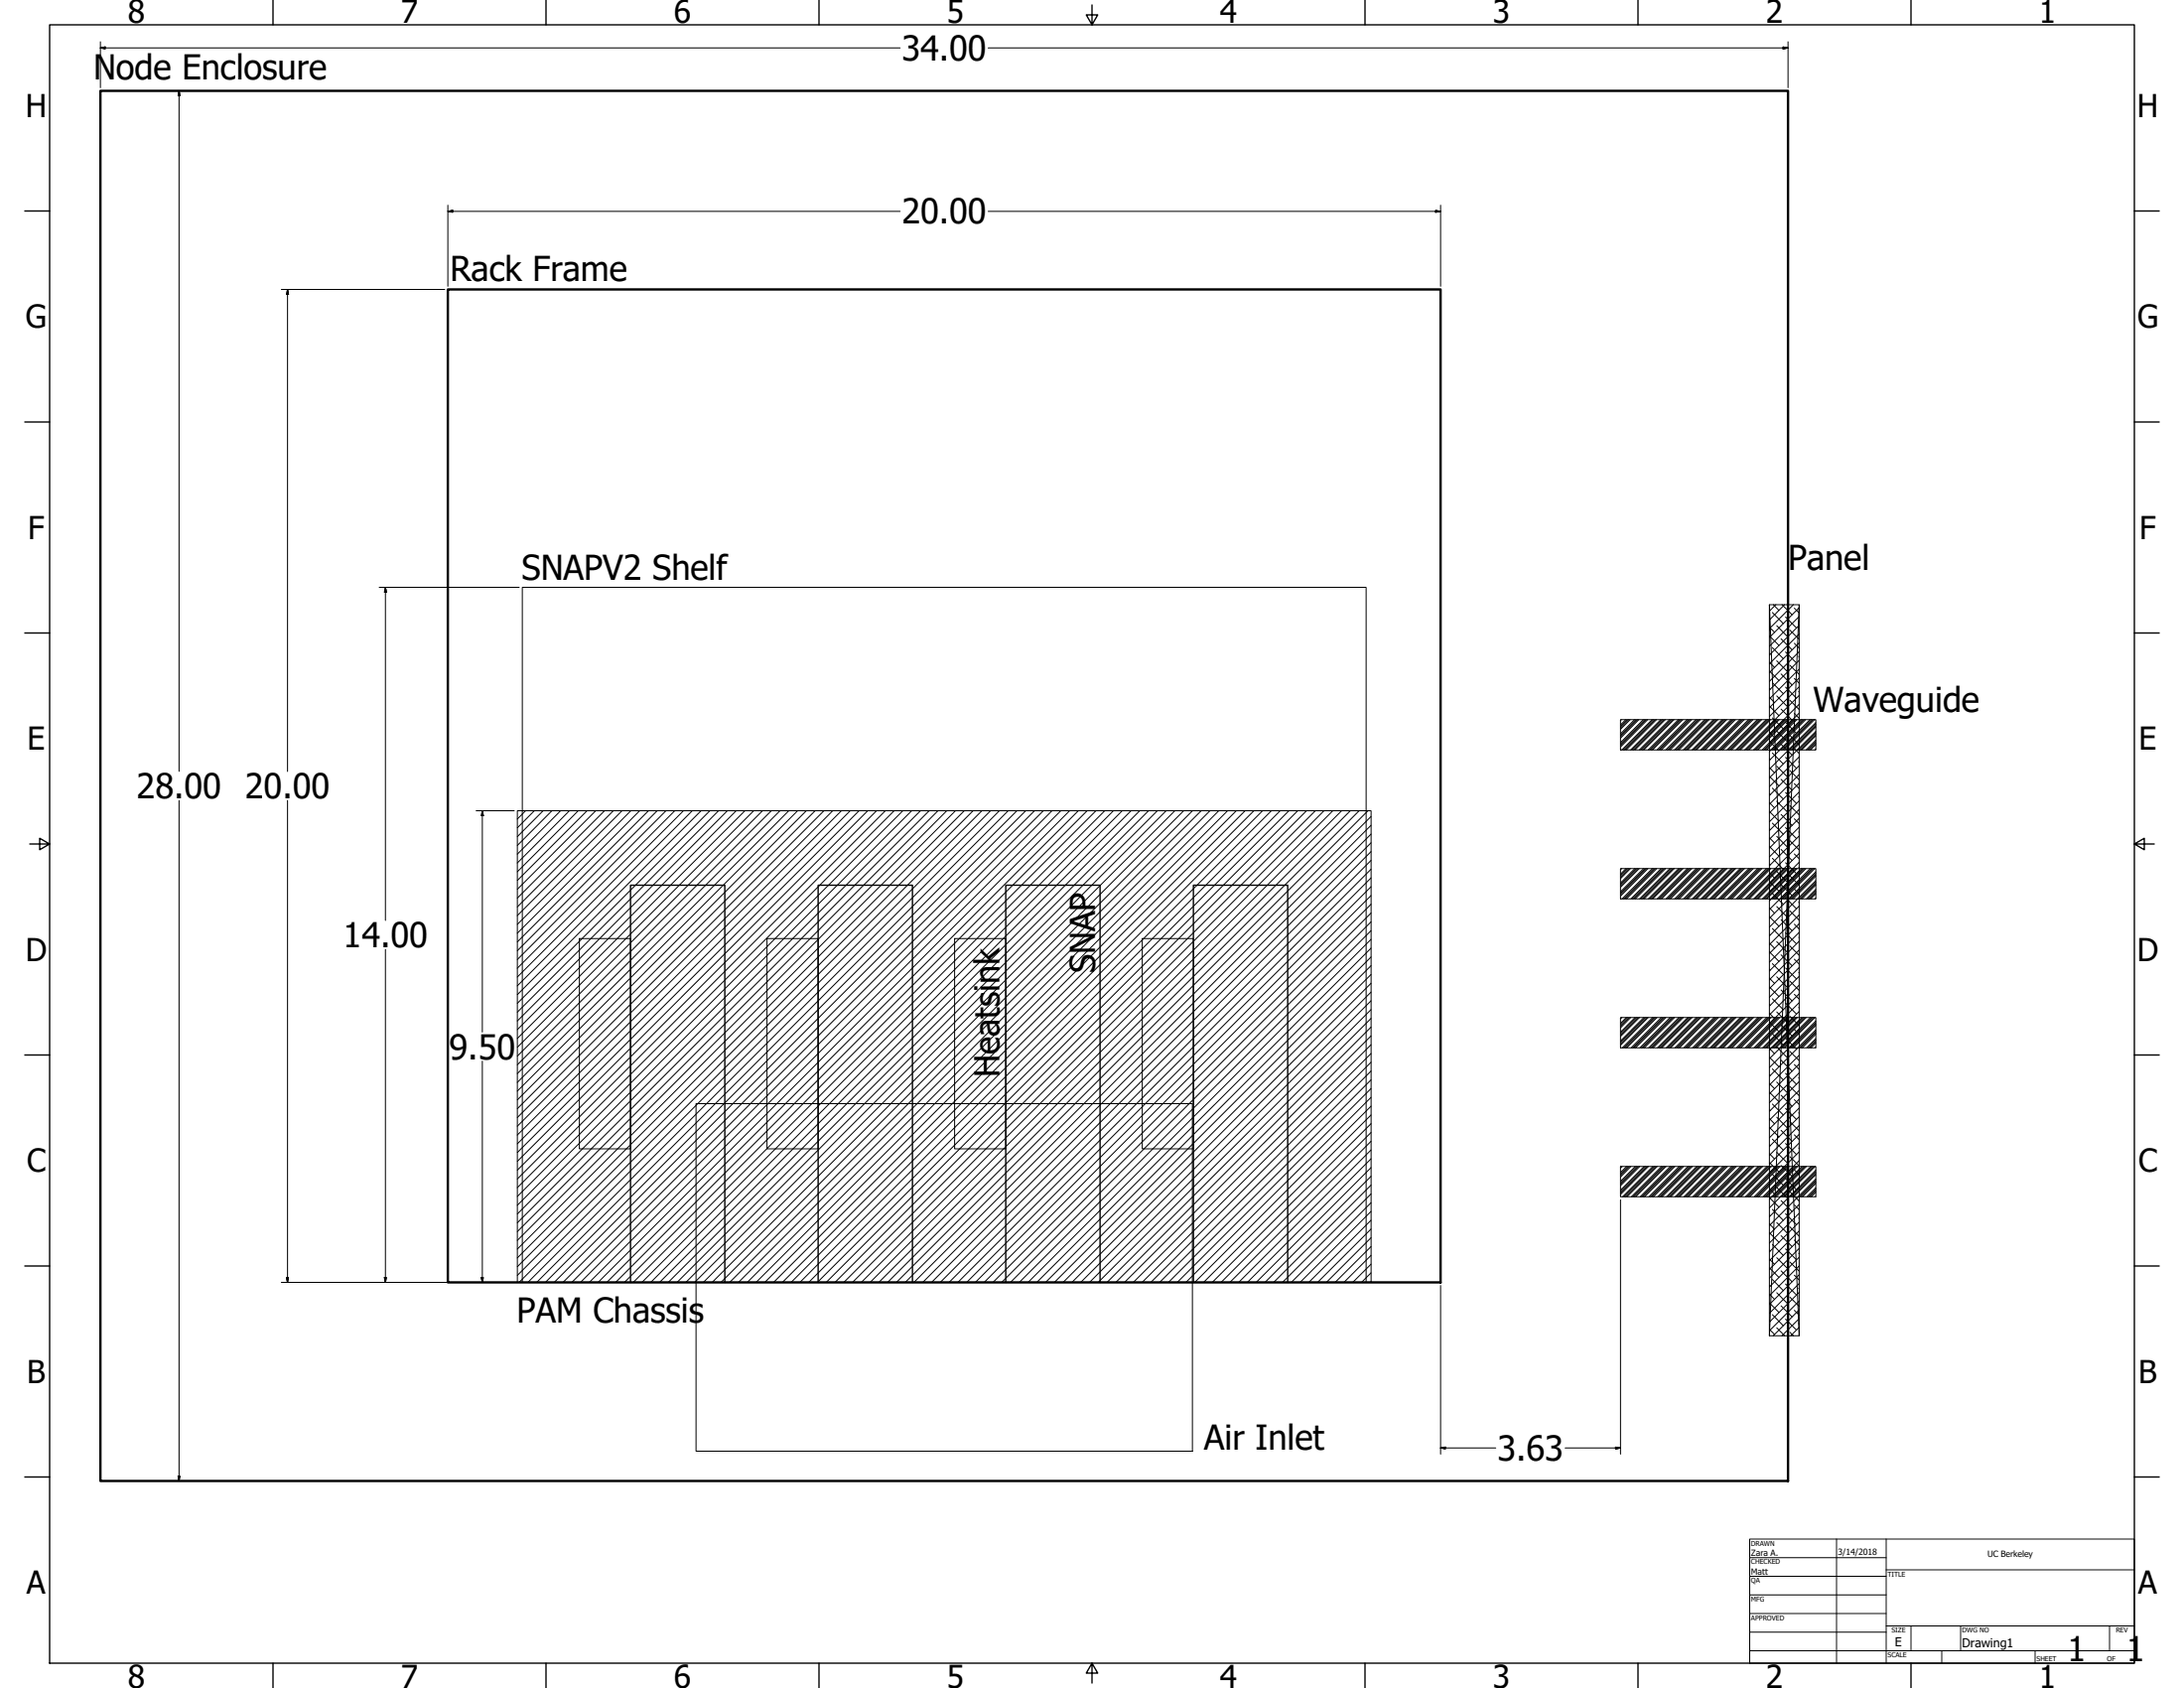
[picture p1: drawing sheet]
<svg xmlns="http://www.w3.org/2000/svg" width="1118mm" height="864mm" viewBox="0 0 1118 864" stroke-linecap="round" stroke-linejoin="round" font-family="sans-serif">
<!-- layer: Hatch (ANSI) -->
<g fill="none" stroke="#000" stroke-width=".51">
<path d="M905 316l1 1M907 313l6 6M907 309l3 3M909 309l-4 4M912 309l5 6M913 309l-8 8M914 316l5 5M918 309l-13 13M918 311l3 3M920 318h1M921 320l-16 15M921 315l-16 16"/>
<path d="M921 311l-16 15M905 339l3 2M905 334l1 1M905 325l5 5M905 321l3 2M907 331l6 6M909 338l6 6M909 320l6 6M911 327l6 5M914 334l5 5M916 322l5 5M918 329l3 3"/>
<path d="M920 336h1M921 338l-16 15M921 333l-16 16M921 329l-16 15M921 324l-16 16M905 357l3 2M905 352l1 1M905 343l5 5M907 349l6 6M909 356l6 6M911 345l6 5M914 352l5 5"/>
<path d="M916 358l5 5M916 340l5 5M918 347l3 3M920 354h1M921 356l-28 28M921 351l-16 16M921 347l-16 15M921 342l-16 16M830 368l-1 1M832 368l-3 3M833 368l-4 4M834 368l-5 5"/>
<path d="M836 368l-7 7M837 368l-8 8M838 368l-9 9M839 368l-10 10M841 368l-12 12M842 368l-13 13M843 368l-14 14M845 368l-15 16M846 368l-15 16M847 368l-16 16M848 368l-16 16M850 368l-16 16"/>
<path d="M851 368l-16 16M851 368l-15 16M852 368l-15 16M854 368l-15 16M855 368l-15 16M856 368l-16 16M857 368l-16 16M859 368l-16 16M860 368l-16 16M860 368l-15 16M861 368l-15 16M863 368l-15 16"/>
<path d="M864 368l-15 16M865 368l-16 16M866 368l-16 16M868 368l-16 16M869 368l-16 16M869 368l-15 16M870 368l-15 16M872 368l-15 16M873 368l-15 16M874 368l-16 16M875 368l-16 16M877 368l-16 16"/>
<path d="M878 368l-16 16M878 368l-15 16M879 368l-15 16M881 368l-15 16M882 368l-15 16M883 368l-16 16M884 368l-16 16M886 368l-16 16M887 368l-16 16M887 368l-15 16M888 368l-15 16M890 368l-15 16"/>
<path d="M891 368l-15 16M892 368l-16 16M893 368l-16 16M895 368l-16 16M896 368l-16 16M896 368l-15 16M897 368l-15 16M899 368l-15 16M900 368l-15 16M901 368l-16 16M902 368l-16 16M904 368l-16 16"/>
<path d="M905 368l-16 16M905 368l-15 16M905 379l5 5M905 375l3 2M905 370l1 1M905 361l5 5M906 368l-15 16M907 367l6 6M909 368l-15 16M909 374l6 6M910 368l-16 16M911 368l-16 16"/>
<path d="M911 363l6 5M914 368l-16 16M914 370l5 5M914 368l-15 16M915 368l-15 16M916 376l5 5M918 368l-15 16M918 365l3 3M919 368l-16 16M919 368l-15 16M920 372h1M921 365l-19 19"/>
<path d="M921 360l-24 24M922 368l-17 16M922 368l-15 16M923 368l-15 16M924 368l-16 16M926 368l-21 21M927 368l-16 16M928 368l-16 16M928 368l-15 16M929 374l-24 24M929 370l-24 24M929 370l-13 14"/>
<path d="M929 371l-12 13M929 376l-7 8M929 379l-5 5M929 379l-4 5M929 375l-9 9M929 376l-8 8M929 372l-11 12M905 397l5 5M905 393l3 2M905 388l1 1M907 385l6 6M909 392l6 6"/>
<path d="M911 399l6 5M911 381l6 5M914 387l5 6M916 394l5 5M918 383l3 3M920 390h1M921 396l-16 15M921 392l-16 15M921 387l-16 15M929 380l-3 4M929 381l-3 3M929 383v1"/>
<path d="M269 415l-4 4M273 415l-8 9M278 415l-13 13M282 415l-17 18M287 415l-22 22M291 415l-26 27M296 415l-31 31M300 415l-35 35M305 415l-40 40M309 415l-44 44M314 415l-49 49M318 415l-53 53"/>
<path d="M323 415l-58 58M327 415l-62 62M332 415l-67 67M336 415l-71 71M341 415l-76 76M345 415l-80 80M350 415l-85 85M354 415l-89 89M359 415l-94 94M363 415l-98 98M368 415l-103 103M372 415l-107 107"/>
<path d="M377 415l-112 112M381 415l-116 116M386 415l-121 121M390 415l-125 125M395 415l-130 130M399 415l-134 134M404 415l-139 139M408 415l-143 143M413 415l-148 148M417 415l-152 152M422 415l-157 157M426 415l-161 161"/>
<path d="M431 415l-166 166M435 415l-170 170M440 415l-175 175M444 415l-179 179M449 415l-184 184M453 415l-188 188M458 415l-193 193M462 415l-197 197M467 415l-202 202M471 415l-206 206M475 415l-210 211M480 415l-215 215"/>
<path d="M485 415l-220 220M489 415l-224 224M493 415l-228 229M498 415l-233 233M502 415l-237 238M507 415l-241 241M511 415l-241 241M516 415l-241 241M520 415l-241 241M525 415l-241 241M529 415l-241 241M534 415l-241 241"/>
<path d="M538 415l-241 241M543 415l-241 241M547 415l-241 241M552 415l-241 241M556 415l-241 241M561 415l-241 241M565 415l-241 241M570 415l-242 241M574 415l-241 241M579 415l-241 241M583 415l-241 241M588 415l-242 241"/>
<path d="M592 415l-241 241M597 415l-242 241M601 415l-241 241M606 415l-242 241M610 415l-241 241M615 415l-242 241M619 415l-241 241M624 415l-242 241M628 415l-241 241M633 415l-242 241M637 415l-241 241M642 415l-242 241"/>
<path d="M646 415l-241 241M651 415l-242 241M655 415l-241 241M660 415l-242 241M664 415l-241 241M669 415l-242 241M673 415l-241 241M678 415l-242 241M682 415l-241 241M687 415l-242 241M691 415l-241 241M696 415l-242 241"/>
<path d="M700 415l-241 241M702 418l-239 238M905 415l5 5M905 411l3 2M905 406l1 1M907 403l6 6M909 410l6 6M911 417l6 5M914 405l5 6M916 412l5 5M918 419l3 2M918 401l3 2"/>
<path d="M920 408h1M921 419l-16 15M921 414l-16 15M921 410l-16 15M921 405l-16 15M921 401l-16 15M702 436l-221 220M702 431l-225 225M702 427l-230 229M702 422l-234 234M905 433l5 5M905 429l3 2"/>
<path d="M905 424h1M907 439l6 6M907 421l6 6M909 428l6 6M911 435l6 5M914 423l5 6M916 430l5 5M918 437l3 2M920 426h1M921 437l-24 23M921 432l-28 28M921 428l-16 15"/>
<path d="M921 423l-16 15M702 458l-198 198M702 454l-203 202M702 449l-207 207M702 445l-212 211M702 440l-216 216M830 444l-1 1M832 444l-3 3M833 444l-4 4M834 444l-5 5M834 444l-5 6M837 444l-8 8"/>
<path d="M837 444l-8 9M838 444l-9 9M839 444l-10 10M841 444l-12 12M842 444l-13 13M843 444l-14 14M846 444l-16 16M846 444l-15 16M847 444l-15 16M848 444l-16 16M850 444l-15 16M851 444l-16 16"/>
<path d="M852 444l-16 16M852 444l-15 16M855 444l-16 16M855 444l-15 16M856 444l-15 16M857 444l-16 16M859 444l-15 16M860 444l-16 16M860 444l-15 16M861 444l-15 16M863 444l-15 16M864 444l-15 16"/>
<path d="M865 444l-15 16M866 444l-16 16M868 444l-15 16M869 444l-16 16M870 444l-16 16M870 444l-15 16M872 444l-15 16M873 444l-15 16M874 444l-15 16M875 444l-16 16M877 444l-15 16M878 444l-16 16"/>
<path d="M878 444l-15 16M879 444l-15 16M881 444l-15 16M882 444l-15 16M883 444l-16 16M884 444l-16 16M886 444l-16 16M887 444l-16 16M887 444l-15 16M888 444l-15 16M890 444l-15 16M891 444l-15 16"/>
<path d="M892 444l-16 16M893 444l-16 16M895 444l-16 16M896 444l-16 16M896 444l-15 16M897 444l-15 16M899 444l-15 16M900 444l-15 16M901 444l-16 16M902 444l-16 16M904 444l-16 16M905 444l-16 16"/>
<path d="M905 444l-15 16M905 451l5 5M905 447l3 2M905 442h1M906 444l-15 16M907 457l6 6M909 444l-15 16M909 446l6 5M910 444l-16 16M911 444l-16 16M911 453l6 5M914 444l-16 16"/>
<path d="M914 459l5 6M914 441l5 6M914 444l-15 16M915 444l-15 16M916 448l5 5M918 444l-15 16M918 455l3 2M919 444l-16 16M920 444l-16 16M920 444h1M921 459l-16 15M921 455l-16 15"/>
<path d="M921 441l-19 19M922 444l-17 17M923 444l-16 16M923 444l-15 16M924 444l-15 16M926 444l-21 21M927 444l-15 16M928 444l-16 16M929 444l-16 16M929 459v1M929 455l-5 5M929 451l-9 9"/>
<path d="M929 446l-14 14M929 456l-4 4M929 451l-8 9M929 447l-13 13M929 457l-3 3M929 452l-8 8M929 448l-12 12M929 457l-2 3M929 453l-7 7M929 448l-11 12M702 476l-180 180M702 472l-185 184"/>
<path d="M702 467l-189 189M702 463l-194 193M905 478h1M905 469l5 5M905 465l3 2M905 460h1M907 475l6 6M909 464l6 5M911 471l6 5M914 477l5 6M916 466l5 5M918 473l3 2"/>
<path d="M920 480h1M920 462h1M921 477l-16 15M921 473l-16 15M921 468l-16 15M921 464l-16 15M702 499l-158 157M702 494l-162 162M702 490l-167 166M702 485l-171 171M702 481l-176 175M905 496h1"/>
<path d="M905 487l5 5M905 482l3 3M907 493l6 6M909 500l6 5M909 482l6 5M911 489l6 5M914 495l5 6M916 484l5 5M918 491l3 2M920 497l1 1M921 499l-16 16M921 495l-16 15"/>
<path d="M921 491l-16 15M921 486l-16 15M921 482l-16 15M702 517l-140 139M702 512l-144 144M702 508l-149 148M702 503l-153 153M905 518l3 3M905 514h1M905 505l5 5M905 500l3 3M907 511l6 6"/>
<path d="M909 518l6 5M911 506l6 6M914 513l5 6M916 520l5 5M916 502l5 5M918 509l3 2M920 515l1 1M921 517l-19 19M921 513l-23 23M921 508l-28 28M921 504l-16 15M702 539l-118 117"/>
<path d="M702 534l-122 122M702 521l-136 135M702 530l-127 126M702 525l-131 131M830 521h-1M832 521l-3 3M833 521l-4 3M834 521l-5 4M834 521l-5 5M837 521l-8 7M837 521l-8 8M838 521l-9 9"/>
<path d="M839 521l-10 9M841 521l-12 12M842 521l-13 12M843 521l-14 13M843 521l-14 14M846 521l-16 15M846 521l-15 15M847 521l-15 15M848 521l-16 15M850 521l-15 15M851 521l-16 15M852 521l-16 15"/>
<path d="M852 521l-15 15M855 521l-16 15M855 521l-15 15M856 521l-15 15M857 521l-16 15M859 521l-15 15M860 521l-16 15M861 521l-16 15M861 521l-15 15M864 521l-16 15M864 521l-15 15M865 521l-15 15"/>
<path d="M866 521l-16 15M868 521l-15 15M869 521l-16 15M870 521l-16 15M870 521l-15 15M873 521l-16 15M873 521l-15 15M874 521l-15 15M875 521l-16 15M877 521l-15 15M878 521l-16 15M879 521l-16 15"/>
<path d="M879 521l-15 15M882 521l-16 15M882 521l-15 15M883 521l-15 15M884 521l-16 15M886 521l-15 15M887 521l-16 15M888 521l-16 15M888 521l-15 15M891 521l-16 15M891 521l-15 15M892 521l-15 15"/>
<path d="M893 521l-16 15M895 521l-15 15M896 521l-16 15M897 521l-16 15M897 521l-15 15M900 521l-16 15M900 521l-15 15M901 521l-15 15M902 521l-16 15M904 521l-15 15M905 521l-16 15M905 536l3 3"/>
<path d="M905 532h1M905 523l5 5M906 521l-16 15M906 521l-15 15M907 529l6 6M909 536l6 5M909 521l-15 15M910 521l-15 15M911 521l-16 15M911 524l6 6M914 531l5 6M914 521l-16 15"/>
<path d="M915 521l-16 15M915 521l-15 15M916 538l5 5M918 527l3 2M918 521l-15 15M919 521l-15 15M920 521l-16 15M920 533l1 1M921 540l-16 15M921 531l-16 15M921 526l-16 16M922 521l-17 16"/>
<path d="M923 521l-16 15M923 521l-15 15M924 521l-15 15M926 521l-15 15M927 521l-15 15M928 521l-16 15M929 521l-16 15M929 531l-5 5M929 527l-24 24M929 528l-8 8M929 523l-13 13M929 524l-12 12"/>
<path d="M929 534l-2 2M929 536h.1M929 522l-13 14M929 532l-4 4M929 533l-3 3M929 528l-7 8M929 529l-7 7M929 525l-11 11M702 557l-100 99M702 552l-104 104M702 548l-109 108M702 543l-113 113"/>
<path d="M905 559l5 5M905 554l3 3M905 550h1M905 541l5 5M907 547l6 6M909 554l6 5M911 542l6 6M914 549l5 6M916 556l5 5M918 545l3 2M920 551l1 1M921 558l-16 15"/>
<path d="M921 553l-16 16M921 549l-16 15M921 544l-16 16M702 579l-77 77M702 575l-82 81M702 570l-86 86M702 566l-91 90M702 561l-95 95M905 577l5 5M905 572l3 3M905 568h1M907 565l6 5"/>
<path d="M909 572l6 5M911 578l6 6M911 560l6 6M914 567l5 6M916 574l5 5M918 563l3 2M920 569l1 1M921 576l-16 15M921 571l-16 16M921 567l-16 15M921 562l-16 16M702 588l-68 68"/>
<path d="M702 584l-73 72M702 597l-59 59M702 593l-64 63M829 597h.1M830 597l-1 1M832 597l-3 3M833 597l-4 4M834 597l-5 4M835 597l-6 5M837 597l-8 7M838 597l-9 8M838 597l-9 9"/>
<path d="M839 597l-10 10M841 597l-12 12M842 597l-13 13M843 597l-14 13M844 597l-15 14M846 597l-16 15M847 597l-16 15M847 597l-15 15M848 597l-15 15M850 597l-15 15M851 597l-15 15M852 597l-16 15"/>
<path d="M853 597l-16 15M855 597l-16 15M856 597l-16 15M856 597l-15 15M857 597l-15 15M859 597l-15 15M860 597l-15 15M861 597l-16 15M862 597l-16 15M864 597l-16 15M864 597l-15 15M865 597l-15 15"/>
<path d="M866 597l-15 15M868 597l-15 15M869 597l-15 15M870 597l-16 15M871 597l-16 15M873 597l-16 15M874 597l-16 15M874 597l-15 15M875 597l-15 15M877 597l-15 15M878 597l-15 15M879 597l-16 15"/>
<path d="M879 597l-15 15M882 597l-16 15M882 597l-15 15M883 597l-15 15M884 597l-16 15M886 597l-15 15M887 597l-16 15M888 597l-16 15M888 597l-15 15M891 597l-16 15M891 597l-15 15M892 597l-15 15"/>
<path d="M893 597l-15 15M895 597l-15 15M896 597l-16 15M897 597l-16 15M897 597l-15 15M900 597l-16 15M900 597l-15 15M901 597l-15 15M902 597l-16 15M904 597l-15 15M905 597l-16 15M905 595l5 5"/>
<path d="M905 590l3 3M905 586h1M906 597l-16 15M906 597l-15 15M907 583l6 5M909 590l6 5M909 597l-15 15M910 597l-15 15M911 597l-16 15M911 596l6 6M914 585l5 6M914 597l-16 15"/>
<path d="M915 597l-16 15M915 597l-15 15M916 592l5 5M918 598l3 3M918 581l3 2M918 597l-15 15M919 597l-15 15M920 597l-16 15M920 587l1 1M921 598l-16 16M921 594l-19 18M921 589l-23 23"/>
<path d="M921 585l-28 27M921 580l-16 16M922 597l-15 15M923 597l-16 15M924 597l-16 15M924 597l-15 15M927 597l-22 21M927 597l-15 15M928 597l-15 15M929 597l-16 15M929 599l-13 13M702 620l-37 36"/>
<path d="M702 615l-41 41M702 611l-46 45M702 606l-50 50M702 602l-55 54M905 613l5 5M905 608l3 3M905 604h1M907 619l6 5M907 601l6 5M909 608l6 5M911 614l6 6M914 603l5 6"/>
<path d="M916 610l5 4M918 616l3 3M920 605h1M921 616l-16 15M921 607l-16 15M929 608l-4 4M929 603l-24 24M929 612h.1M929 604l-8 8M929 609l-3 3M929 605l-7 7M929 600l-12 12"/>
<path d="M929 610l-2 2M929 601l-11 11M702 629l-28 27M702 624l-32 32M702 638l-19 18M702 633l-23 23M905 640h1M905 631l5 5M905 626l3 3M905 622h1M907 637l6 5M909 625l6 6"/>
<path d="M911 632l6 6M914 639l5 6M914 621l5 6M916 628l5 4M918 634l3 3M920 623h1M921 639l-16 15M921 634l-16 15M921 630l-16 15M921 625l-16 15M921 621l-16 15M702 651l-5 5"/>
<path d="M702 656h-1M702 647l-10 9M702 642l-14 14M905 658h1M905 649l5 5M905 644l3 3M907 655l6 5M909 643l6 6M911 650l6 6M914 657l5 5M916 646l5 4M918 652l3 3"/>
<path d="M920 659h1M920 641h1M921 657l-16 15M921 652l-16 15M921 648l-16 15M921 643l-16 15M905 676h1M905 667l5 4M905 662l3 3M907 673l6 5M909 679l4 4M909 661l6 6"/>
<path d="M911 668l6 6M914 675l5 5M916 664l5 4M918 670l3 3M920 677h1M921 679l-5 4M921 675l-9 8M921 670l-14 13M921 666l-16 15M921 661l-16 15M905 680l3 3M916 682l2 1"/>
</g>
<!-- layer: Border (ANSI) -->
<g fill="none" stroke="#000" stroke-width=".7">
<path d="M25 13h1067v838h-1067zM140 0v13M279 0v13M419 0v13M559 3v10l-3-5h6l-3 5M698 0v13M838 0v13M978 0v13M13 108h12M1092 108h13M13 216h12M1092 216h13"/>
<path d="M13 324h12M1092 324h13M15 432h10l-5-3v6l5-3M1092 432l5 3v-6l-5 3h10M13 540h12M1092 540h13M13 648h12M1092 648h13M13 756h12M1092 756h13M140 851v13M279 851v13"/>
<path d="M419 851v13M559 851l3 5h-6l3-5v10M698 851v13M838 851v13M978 851v13"/>
</g>
<!-- layer: Title (ANSI) -->
<g fill="none" stroke="#000" stroke-width=".51">
<path d="M895 787h197v64h-197zM895 797h70M940 787v64M965 787v64M895 806h70M895 816h70M965 803h127M895 825h70M895 835h70M965 832h127M978 832v13M1003 832v13"/>
<path d="M1080 832v13M895 845h197M994 845v6M1041 845v6"/>
</g>
<!-- layer: Sketch Geometry (ANSI) -->
<g fill="none" stroke="#000" stroke-width=".51">
<path d="M267 300h432v356h-432zM905 309l16 374h-16zM905 309h16v374M921 309l-16 374M829 368h100v16h-100zM265 415h437v241h-437zM829 444h100v16h-100zM296 480h27v108h-27zM392 480h27v108h-27zM489 480h26v108h-26zM585 480h26v108h-26zM829 521h100v15h-100z"/>
<path d="M356 565h254v177h-254zM829 597h100v15h-100zM323 656h48M419 656h48M515 656h48M611 656h48"/>
</g>
<path d="M323 656v-203h48v203M419 656v-203h48v203M515 656v-203h48v203M611 656v-203h48v203" fill="none" stroke="#000" stroke-width=".7"/>
<path d="M51 46h864v712h-864zM229 148h508v508h-508z" fill="none" stroke="#000" stroke-width="1.2"/>
<!-- layer: Dimension (ANSI) -->
<g fill="none" stroke="#000" stroke-width=".51">
<path d="M51 25l3-1v1zM51 25h410M51 21v24M506 25h409M912 24l3 1h-3zM915 21v24M53 46h42M92 46v3h-1zM92 46v349M229 108h3v1zM229 108h232M229 105v41"/>
<path d="M506 108h231M735 108h2l-2 1zM737 105v41M144 148h84M147 148l1 3h-1zM147 148v247M194 300h72M197 300l1 3h-1zM197 300v171M92 410v348M147 410v246M244 415h19"/>
<path d="M247 415v2h-1zM247 415v113M197 486v170M247 543v113M829 614v130M144 656h122M147 654h1l-1 2zM197 654h1l-1 2zM246 654h1v2zM737 658v86M53 758h42M91 755h1v3z"/>
<path d="M737 741l3-1v1zM737 741h28M801 741h28M827 740l2 1h-2z"/>
</g>
<g fill="#000" stroke="#000" stroke-width=".51">
<path d="M51 25l3-1zM51 25l3-1v1zM912 25h3zM912 24l3 1h-3zM92 46v3zM92 46v3h-1zM229 108h3zM229 108h3v1zM735 109l2-1zM735 108h2l-2 1zM147 148l1 3zM147 148l1 3h-1z"/>
<path d="M197 300l1 3zM197 300l1 3h-1zM247 415v2zM247 415v2h-1zM147 654v2zM147 654h1l-1 2zM197 654v2zM197 654h1l-1 2zM246 654l1 2zM246 654h1v2zM91 755l1 3zM91 755h1v3z"/>
<path d="M737 741l3-1zM737 741l3-1v1zM827 741h2zM827 740l2 1h-2z"/>
</g>
<g font-size="17.5">
<text x="461" y="31">34.00</text>
<text x="48" y="41">Node Enclosure</text>
<text x="461" y="114">20.00</text>
<text x="230" y="144">Rack Frame</text>
<text x="915" y="291">Panel</text>
<text x="267" y="296">SNAPV2 Shelf</text>
<text x="928" y="364">Waveguide</text>
<text x="70" y="408">28.00</text>
<text x="125" y="408">20.00</text>
<text x="176" y="485">14.00</text>
<text x="560" y="498" transform="rotate(-90 560 498)">SNAP</text>
<text x="230" y="542">9.50</text>
<text x="511" y="551" transform="rotate(-90 511 551)">Heatsink</text>
<text x="264" y="677">PAM Chassis</text>
<text x="616" y="742">Air Inlet</text>
<text x="766" y="747">3.63</text>
<text x="1058" y="850">1</text>
<text x="1088" y="850">1</text>
</g>
<g font-size="16.1">
<text x="65" y="12">8</text>
<text x="205" y="12">7</text>
<text x="345" y="12">6</text>
<text x="485" y="12">5</text>
<text x="624" y="12">4</text>
<text x="764" y="12">3</text>
<text x="904" y="12">2</text>
<text x="1043" y="12">1</text>
<text x="13" y="60">H</text>
<text x="1094" y="60">H</text>
<text x="13" y="168">G</text>
<text x="1094" y="168">G</text>
<text x="14" y="276">F</text>
<text x="1095" y="276">F</text>
<text x="14" y="384">E</text>
<text x="1095" y="384">E</text>
<text x="13" y="492">D</text>
<text x="1094" y="492">D</text>
<text x="14" y="600">C</text>
<text x="1094" y="600">C</text>
<text x="14" y="708">B</text>
<text x="1094" y="708">B</text>
<text x="14" y="815">A</text>
<text x="1094" y="815">A</text>
<text x="65" y="864">8</text>
<text x="205" y="864">7</text>
<text x="345" y="864">6</text>
<text x="485" y="864">5</text>
<text x="624" y="864">4</text>
<text x="764" y="864">3</text>
<text x="904" y="864">2</text>
<text x="1043" y="864">1</text>
</g>
<g font-size="6.3">
<text x="970" y="842">E</text>
<text x="1004" y="843">Drawing1</text>
</g>
<g font-size="4.4">
<text x="896" y="796">Zara A.</text>
<text x="941" y="795">3/14/2018</text>
<text x="1017" y="796">UC Berkeley</text>
<text x="896" y="806">Matt</text>
</g>
<g font-size="3.5">
<text x="896" y="791">DRAWN</text>
<text x="896" y="800">CHECKED</text>
<text x="896" y="810">QA</text>
<text x="966" y="806">TITLE</text>
<text x="896" y="819">MFG</text>
<text x="896" y="829">APPROVED</text>
<text x="968" y="835">SIZE</text>
<text x="1004" y="835">DWG NO</text>
<text x="1083" y="835">REV</text>
<text x="966" y="848">SCALE</text>
<text x="1042" y="850">SHEET</text>
<text x="1078" y="850">OF</text>
</g>
</svg>
